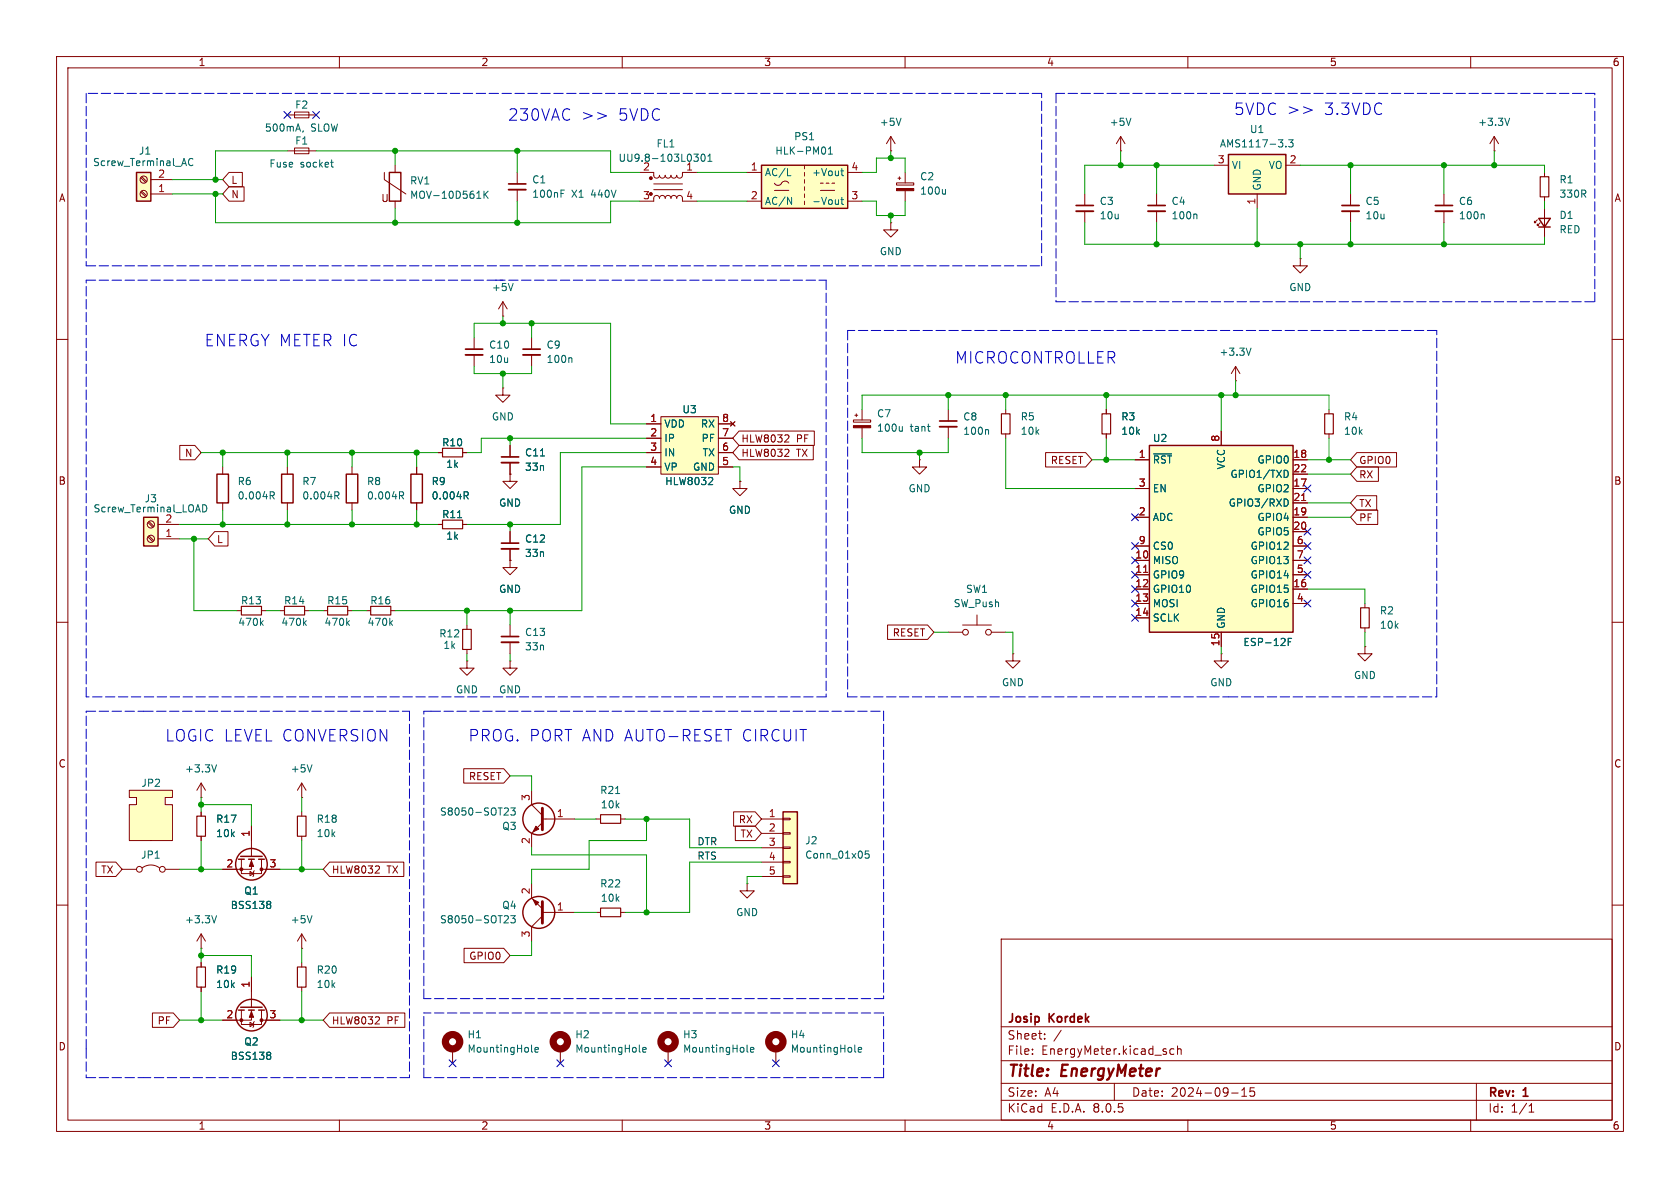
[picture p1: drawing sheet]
<svg xmlns="http://www.w3.org/2000/svg" width="297mm" height="210mm" viewBox="0 0 297 210" stroke-linecap="round" stroke-linejoin="round" font-family="sans-serif">
<g fill="none" stroke="#840000" stroke-width=".18">
<path d="M10 10h277v190h-277zM12 12h273v186h-273zM60 10v2M110 10v2M160 10v2M210 10v2M260 10v2M10 60h2M285 60h2M177.8 72.4v.8M177.8 76.7v.8M195.6 72.4v.8"/>
<path d="M195.6 76.7v.8M39.4 82.6v1.2M39.4 88.9v1.3M90.2 83.8v1.3h1.2l-1.2 1.3-1.3-1.3h1.3M90.2 83.8h.1M10 110h2M57.1 108h.8M61.5 108h.7M82.5 116.8v1.3h1.3l-1.3 1.3-1.2-1.3h1.2M82.5 116.8h.1M90.2 110.5v2M90.2 113.5v2.1"/>
<path d="M215.9 115.6v1.2h1.3l-1.3 1.3-1.3-1.3h1.3M215.9 115.6h.1M285 110h2M10 160h2M94 156.2v2.6l1.9 1.9M285 160h2M35.6 167.6h.1M35.6 165.1l-.8 1.3M35.6 165.1v2.5M35.6 165.1l.7 1.3M53.3 167.6h.1M53.3 165.1l-.7 1.3"/>
<path d="M53.3 165.1v2.5M53.3 165.1l.8 1.3M95.9 161.3h5.7M95.9 161.9l-1.9 1.9v2.6M177 166h108v32h-108zM60 198v2M99.1 185.4v2.6M110 198v2M160 198v2M177 194.5h108M177 191.5h108M177 187.5h108"/>
<path d="M177 181.5h108M182.5 186.3v.1M182.5 185.5v.1M184.7 183.6v.1M184.7 182.8v.1M187.6 182.1l-1.3 2M197 191.5v3M207.5 185.5l-.4-.1-.3 .3v.4l.2 .2h.5M208.2 185.5l.2-.1 .3 .1 .1 .9M208.2 184.9v1.5M210 198v2M217.7 193.2h1.2"/>
<path d="M219.5 193.8h.9M219.5 192.7l.5-.4v1.5M221.7 192.3h-.7v.7l.2-.1h.5l.1 .3-.1 .5-.2 .1-.5-.1M260 198v2M261 191.5v6.5M270.3 196.6h.9M270.3 195.5l.4-.4v1.5"/>
</g>
<path d="M177 73.2h1.6v3.5h-1.6zM194.8 73.2h1.5v3.5h-1.5zM57.9 107.2h3.6v1.5h-3.6z" fill="none" stroke="#840000" stroke-width=".2"/>
<path d="M47.8 86.9h.5l.2 .3-.1 .3-.6 .1M48.1 87.6l.4 .6M61.4 110.1l.4 .5M61.8 109.7l-.5 .5M38.3 161.9l-.4 1.2M55.2 161.9l-.5 1.2M89.3 161.9h.5l.1 .3-.8 .9h.8M90.3 161.9h.8l-.4 .5 .3 .1v.5l-.2 .1-.5-.1M113 185.8l.2 .2M113.6 185.6l.6-.1v-.3h-.4l-.2 .1 .1 .6h.5" fill="none" stroke="#006464" stroke-width=".18"/>
<path d="M88.6 113.5h3.1" fill="none" stroke="#840000" stroke-width=".33"/>
<path d="M88.6 112.5h3.1" fill="none" stroke="#840000" stroke-width=".3"/>
<g fill="none" stroke="#840000" stroke-width=".25">
<path d="M38.4 83.8h2v5.1h-2z"/>
<circle cx="95.2" cy="161.3" r="2.82"/>
</g>
<path d="M95.9 159.4v3.8" fill="none" stroke="#840000" stroke-width=".51"/>
<path d="M94.2 159l1 .5-.5 .5z" fill="#840000" stroke="#840000" stroke-width=".18"/>
<circle cx="99.1" cy="184.1" r="1.27" fill="none" stroke="#840000" stroke-width="1.3"/>
<path d="M24.1 30.5h2.6v5.1h-2.6z" fill="#ffffc2"/>
<path d="M24.1 30.5h2.6v5.1h-2.6zM61.2 83.8h2v5.1h-2z" fill="none" stroke="#840000" stroke-width=".25"/>
<g fill="none" stroke="#840000" stroke-width=".18">
<path d="M24.9 31.4l.9 .9M24.9 34l.9 .8M25.1 31.2l.8 .9M25.1 33.8l.8 .8M26.7 34.3h3.8M26.7 31.8h3.8M167.6 72.4v2M167.6 75.4v2.1M62.2 82.6v1.2M62.2 88.9v1.3M41.9 108h.8M46.2 108h.8"/>
<path d="M49.5 108h.8M53.8 108h.8M35.6 170.2v.7M35.6 174.5v.8"/>
<circle cx="25.4" cy="34.3" r=".63"/>
<circle cx="25.4" cy="31.7" r=".63"/>
</g>
<path d="M34.1 28.1a.6 .6 0 0 0-.8 .5 .6 .6 0 0 0 .6 .7l.2-.1M174.6 75.9l.2 .2v.7M70.6 86.9h.5l.3 .3-.2 .3-.6 .1M70.9 87.6l.5 .6M46.2 110.1l.3 .5M46.5 109.7l-.4 .5M53.8 110.1l.4 .5M54.2 109.7l-.5 .5" fill="none" stroke="#006464" stroke-width=".18"/>
<path d="M42.7 107.2h3.5v1.5h-3.5zM50.3 107.2h3.5v1.5h-3.5zM34.8 170.9h1.5v3.6h-1.5z" fill="none" stroke="#840000" stroke-width=".2"/>
<path d="M166.1 75.4h3.1" fill="none" stroke="#840000" stroke-width=".33"/>
<path d="M166.1 74.4h3.1" fill="none" stroke="#840000" stroke-width=".3"/>
<path d="M217.2 27.3h10.1v7h-10.1z" fill="#ffffc2"/>
<path d="M217.2 27.3h10.1v7h-10.1zM49.8 83.8h2v5.1h-2z" fill="none" stroke="#840000" stroke-width=".25"/>
<path d="M52.1 19.8h2.5v1h-2.5zM50.8 20.3h5.1M50.8 26.7h5.1M52.1 26.2h2.5v1h-2.5zM214.6 29.2h2.6M222.2 34.3v2.5M227.3 29.2h2.6M50.8 82.6v1.2M50.8 88.9v1.3M162.6 81.3v1.3h1.2l-1.2 1.2-1.3-1.2h1.3M162.6 81.3h.1" fill="none" stroke="#840000" stroke-width=".18"/>
<path d="M53.6 23.1l-.1 .3M58.5 28.7h.4M58.7 29.5h.2M227.3 25.9v.1M227.8 24.7h.8l-.4 .5 .3 .1v.6l-.1 .1-.6-.1M59.2 86.9h.5l.2 .3-.1 .3-.6 .1M59.5 87.6l.4 .6" fill="none" stroke="#006464" stroke-width=".18"/>
<path d="M25.4 91.4h2.5v5.1h-2.5z" fill="#ffffc2"/>
<g fill="none" stroke="#840000" stroke-width=".25">
<path d="M25.4 91.4h2.5v5.1h-2.5zM42.2 151.9h1M42.5 151.4h3.9M43.9 151.9h1.1M45.7 151.9h1M42.2 178.6h1M42.5 178.1h3.9M43.9 178.6h1.1M45.7 178.6h1"/>
<circle cx="44.4" cy="152.8" r="2.79"/>
<circle cx="95.2" cy="144.8" r="2.82"/>
<circle cx="44.4" cy="179.5" r="2.79"/>
</g>
<g fill="none" stroke="#840000" stroke-width=".18">
<path d="M91.4 30.5v2M91.4 33.5v2.1M113 30.5h2.6v.7l.5 .3 .3-.2 .2-.3 .1 .3 .3 .2 .4-.1 .2-.4 .1 .3 .3 .2 .4-.1 .2-.4 .1 .3 .3 .2 .4-.1 .2-.4 .2 .4 .4 .1 .4-.3v-.7h2.6M115.6 32.5h5M115.6 33.5h5M120.6 35.1l-.1-.4-.3-.2-.4 .2-.2 .4-.1-.4-.3-.1-.4 .1-.2 .4-.1-.3-.3-.2h-.4l-.2 .5-.2-.4-.4-.1-.3 .1-.1 .4-.2-.4-.4-.2-.4 .3v.8h-2.6M120.6 35.6h2.6M157.5 39.4v1.2h1.2l-1.2 1.3-1.3-1.3h1.3M157.5 39.4h.1M157.5 26.7h.1M157.5 24.1l-.8 1.3M157.5 24.1v2.6"/>
<path d="M157.5 24.1l.7 1.3M158.5 32.3h3v.4h-3zM158.7 31.5h.6M159 31.2v.6M160 30.5v1.8M160 33.7v1.9M83.8 59.7v2M88.9 55.9h.1M88.9 53.3l-.8 1.3M88.9 53.3v2.6M88.9 53.3l.8 1.3M94 59.7v2"/>
<path d="M83.8 62.7v2.1M90.2 78.7v2.1M94 62.7v2.1M150.9 74.2h3v.4h-3zM151.1 73.4h.5M151.4 73.2v.5M152.4 72.4v1.8M152.4 75.6v1.9M26.2 92.4l.8 .8M26.2 94.9l.8 .9M26.3 92.2l.9 .8M26.3 94.7l.9 .9"/>
<path d="M27.9 95.3h3.8M27.9 92.7h3.8M90.2 99.1v1.2h1.2l-1.2 1.3-1.3-1.3h1.3M90.2 99.1h.1M90.2 81.8v2M90.2 94v2M90.2 97v2.1M64.8 108h.7M69.1 108h.7M167.6 111.8h2.6M170.2 110.5h5.1M172.7 108.7v1.8"/>
<path d="M175.3 111.8h2.5M94 139.7v2.5l1.9 1.9M35.6 143.5v.8M35.6 147.8v.8M42.7 151.9v2.5h3.5v-2.5M44.2 154.1l.6 .3-.6 .4zM44.4 151.9v1.8h-5M44.4 146.1v5.3M45 153.9l-.2 .2v.7l-.1 .1M46.2 153.7h3.3M53.3 143.5v.8M53.3 147.8v.8"/>
<path d="M95.9 145.4l-1.9 1.9v2.6M95.9 144.8h5.7M132.1 156.2v1.3h1.2l-1.2 1.3-1.3-1.3h1.3M132.1 156.2h.1M42.7 178.6v2.5h3.5v-2.5M44.4 178.6v1.7h-5M44.4 172.7v5.4M53.3 170.2v.7M53.3 174.5v.8M44.2 180.7l.6 .4-.6 .4zM45 180.6l-.2 .1v.8l-.1 .1M46.2 180.3h3.3"/>
<circle cx="26.7" cy="92.7" r=".63"/>
<circle cx="26.7" cy="95.2" r=".63"/>
<circle cx="170.7" cy="111.8" r=".51"/>
<circle cx="174.8" cy="111.8" r=".51"/>
</g>
<g fill="none" stroke="#006464" stroke-width=".18">
<path d="M99.2 34.2h.4M99.2 33.6h.6M122.7 27.2h.7l-.4 .5 .4 .2v.4l-.2 .2h-.4M124 27.4l.2-.2a.68 .68 0 0 1 .5 .7 .68 .68 0 0 1-.5 .6l-.2-.1-.1-.4zM125.1 28.5h.8M125.1 27.6l.4-.4v1.3M159.3 20.9l-.4 1.3M167.1 33.5v.8M167.1 34.2l-.1 .1M90.7 50.1l-.4 1.3M100.9 63.2l.2 .2v.7M159.5 75.4v.8"/>
<path d="M159.5 76.1l-.2 .1M35.8 89.2a.64 .64 0 0 1 .8 .7 .64 .64 0 0 1-.8 .6zM95.5 80.6h.8M69 110.1l.4 .5M69.4 109.7l-.5 .5M47.6 159.3l.3 .3-.3 .3 .3 .2v.3l-.3 .2M89.3 142.8l.5 .1 .1 .3-.8 .9h.8M90.3 142.8h.8l-.4 .5 .3 .1v.6l-.2 .1-.5-.1M47.6 186l.3 .2-.3 .3 .3 .3v.2l-.3 .3"/>
</g>
<path d="M65.5 107.2h3.6v1.5h-3.6zM34.8 144.3h1.5v3.5h-1.5zM52.6 144.3h1.5v3.5h-1.5zM52.6 170.9h1.5v3.6h-1.5z" fill="none" stroke="#840000" stroke-width=".2"/>
<g fill="#840000" stroke="#840000" stroke-width=".18">
<path d="M44.4 178.8l.4 1h-.7z"/>
<path d="M44.4 152.1l.4 1.1h-.7z"/>
<path d="M150.9 75.2h3v.4h-3z"/>
<path d="M158.5 33.3h3v.4h-3z"/>
<path d="M94.7 146.1l.5 .5-1 .5z"/>
<circle cx="42.7" cy="180.3" r=".25"/>
<circle cx="46.2" cy="180.3" r=".25"/>
<circle cx="42.7" cy="153.7" r=".25"/>
<circle cx="46.2" cy="153.7" r=".25"/>
<circle cx="115.1" cy="34.3" r=".25"/>
<circle cx="115.1" cy="31.5" r=".25"/>
</g>
<path d="M89.9 33.5h3.1M82.3 62.7h3M92.5 62.7h3M88.6 81.8h3.1M88.6 97h3.1" fill="none" stroke="#840000" stroke-width=".33"/>
<path d="M89.9 32.5h3.1M82.3 61.7h3M92.5 61.7h3M88.6 80.8h3.1M88.6 96h3.1" fill="none" stroke="#840000" stroke-width=".3"/>
<path d="M95.9 142.9v3.8" fill="none" stroke="#840000" stroke-width=".51"/>
<path d="M134.6 29.2h15.3v7.6h-15.3z" fill="#ffffc2"/>
<path d="M134.6 29.2h15.3v7.6h-15.3z" fill="none" stroke="#840000" stroke-width=".25"/>
<g fill="none" stroke="#840000" stroke-width=".18">
<path d="M132.1 30.5h2.5M132.1 35.6h2.5M136.9 32.4a.8 .8 0 0 0 .8 .4 .8 .8 0 0 0 .7-.6 .73 .73 0 0 1 1 .2M136.9 33.7h2.5M142.2 29.2v.6M142.2 30.5v.6M142.2 31.8v.6M142.2 33v.7M142.2 34.3v.6M142.2 35.6v.6M145 33.7h2.6M145 32.4h.5"/>
<path d="M146 32.4h.6M147.1 32.4h.5M149.9 30.5h2.5M149.9 35.6h2.5M234.9 72.4v.8M234.9 76.7v.8M241.3 106.7v.7M241.3 111v.8M35.6 138.4l-.8 1.3M35.6 138.4v2.6M35.6 138.4l.7 1.3M53.3 138.4l-.7 1.3"/>
<path d="M53.3 138.4v2.6M53.3 138.4l.8 1.3M21.6 153.7h2.5M25.1 153.4a2.54 2.54 0 0 1 3.1 0M29.2 153.7h2.5M35.6 141h.1M53.3 141h.1M80 185.4v2.6M137.2 185.4v2.6"/>
<circle cx="24.6" cy="153.7" r=".51"/>
<circle cx="28.7" cy="153.7" r=".51"/>
</g>
<g fill="none" stroke="#006464" stroke-width=".18">
<path d="M139.2 31.1h.6M139.2 34.9l.7 1.2v-1.2M145.8 26.1l.2 .4-.2 .6M146.4 27.2h.8M146.4 26.3l.4-.3v1.2M148.6 35.3h.5M148.6 30.2h.5M148.8 29.8v1.1l.3 .2M148.8 34.9v1.1l.3 .1M38.3 135.2l-.4 1.3M55.2 135.2l-.5 1.3M94 185.8l.2 .2"/>
<path d="M94.6 185.6l.6-.1-.1-.3h-.3l-.2 .1v.6h.5M151.1 185.8l.2 .2M151.7 185.6l.6-.1v-.3h-.4l-.2 .1 .1 .6h.5"/>
</g>
<path d="M234.2 73.2h1.5v3.5h-1.5zM240.5 107.4h1.6v3.6h-1.6z" fill="none" stroke="#840000" stroke-width=".2"/>
<g fill="none" stroke="#840000" stroke-width="1.3">
<circle cx="80" cy="184.1" r="1.27"/>
<circle cx="137.2" cy="184.1" r="1.27"/>
</g>
<path d="M22.9 139.7h7.6v1.3h-1.3v1.2h1.3v6.4h-7.6v-6.4h1.2v-1.2h-1.2z" fill="#ffffc2"/>
<g fill="none" stroke="#840000" stroke-width=".18">
<path d="M67.9 30.5v1.3l3.9 2.5M69.8 29.2v1.3M69.8 35.6v1.2M229.9 45.7v1.3h1.2l-1.2 1.3-1.3-1.3h1.3M229.9 45.7h.1M88.9 68.6v1.3h1.3l-1.3 1.2-1.3-1.2h1.3M88.9 68.6h.1M73.7 82.6v1.2M73.7 88.9v1.3M77.5 92.7h.7M77.5 80h.7M81.8 92.7h.7"/>
<path d="M81.8 80h.7M82.5 110.5v.8M82.5 114.8v.8M90.2 116.8v1.3h1.2l-1.2 1.3-1.3-1.3h1.3M90.2 116.8h.1M179.1 115.6v1.2h1.2l-1.2 1.3-1.3-1.3h1.3M179.1 115.6h.1M241.3 114.3v1.3h1.3l-1.3 1.2-1.3-1.2h1.3M241.3 114.3h.1M22.9 139.7h7.6v1.3h-1.3v1.2h1.3v6.4h-7.6v-6.4h1.2v-1.2h-1.2zM118.1 185.4v2.6"/>
</g>
<path d="M78.2 79.2h3.6v1.6h-3.6zM78.2 91.9h3.6v1.6h-3.6zM81.8 111.3h1.5v3.5h-1.5z" fill="none" stroke="#840000" stroke-width=".2"/>
<path d="M84.3 35.1h.7M85.6 33.8v1.3M85.7 34.3l.6 .8M86.3 33.8l-.7 .7M80.9 91.5h.7M82.1 86.9h.4l.3 .3-.1 .3-.6 .1M82.4 87.6l.4 .6M132.1 185.8l.2 .2M132.7 185.6l.6-.1-.1-.3h-.3l-.2 .1v.6h.5" fill="none" stroke="#006464" stroke-width=".18"/>
<path d="M68.8 30.5h2.1v5.1h-2.1zM72.6 83.8h2.1v5.1h-2.1z" fill="none" stroke="#840000" stroke-width=".25"/>
<circle cx="118.1" cy="184.1" r="1.27" fill="none" stroke="#840000" stroke-width="1.3"/>
<path d="M203.2 78.7h25.4v33.1h-25.4z" fill="#ffffc2"/>
<path d="M272 38.6h2.1l-1.1 1.5zM272 40.1h2.1M203.2 78.7h25.4v33.1h-25.4z" fill="none" stroke="#840000" stroke-width=".25"/>
<g fill="none" stroke="#840000" stroke-width=".18">
<path d="M191.8 34.3v2M191.8 37.3v2.1M198.1 26.7h.1M198.1 24.1l-.7 1.3M198.1 24.1v2.6M198.1 24.1l.8 1.3M204.5 34.3v2M204.5 37.3v2.1M238.8 34.3v2M238.8 37.3v2.1M255.3 34.3v2M255.3 37.3v2.1"/>
<path d="M264.2 26.7h.1M264.2 24.1l-.8 1.3M264.2 24.1v2.6M264.2 24.1l.7 1.3M271.8 38.9l-.5 .5v-.3v.3h.2M272.3 39.4l-.5 .5v-.3v.3h.2M273 30.5v.7M273 34.8v.8M273 36.8v5.1M215.9 76.2v2.5M218.4 67.3h.1M218.4 64.8l-.7 1.2"/>
<path d="M218.4 64.8v2.5M218.4 64.8l.8 1.2M200.7 81.3h2.5M200.7 99.1h2.5M200.7 86.4h2.5M200.7 91.4h2.5M200.7 96.5h2.5M228.6 81.3h2.5M228.6 99.1h2.5M228.6 86.4h2.5M228.6 91.4h2.5M228.6 94h2.5"/>
<path d="M228.6 88.9h2.5M228.6 83.8h2.5M228.6 96.5h2.5M200.7 101.6h2.5M200.7 104.1h2.5M200.7 106.7h2.5M200.7 109.2h2.5M215.9 111.8v2.5M228.6 101.6h2.5M228.6 104.1h2.5M228.6 106.7h2.5M105.4 144.8h.8"/>
<path d="M109.7 144.8h.8M105.4 161.3h.8M109.7 161.3h.8"/>
</g>
<path d="M199.9 20.9l-.4 1.3M211.4 37.8l.2 .2v.7M262.2 37.8l.2 .2v.7M266.9 20.9l-.4 1.3M221.2 61.5l-.5 1.3M203.9 80.2h3.2M227 88.2a.64 .64 0 0 1 .8 .6 .64 .64 0 0 1-.8 .7M227.3 83.1a.68 .68 0 0 1 .5 .7 .68 .68 0 0 1-.5 .6M227.7 113.5h.5M228.3 112.8h-.6v1.3M108.8 140.3h.8" fill="none" stroke="#006464" stroke-width=".18"/>
<path d="M230.1 88.5h.7M202.2 101.2h.7" fill="none" stroke="#a90000" stroke-width=".18"/>
<path d="M190.2 37.3h3.1M202.9 37.3h3.1M237.2 37.3h3.1M253.7 37.3h3.1" fill="none" stroke="#840000" stroke-width=".33"/>
<path d="M190.2 36.3h3.1M202.9 36.3h3.1M237.2 36.3h3.1M253.7 36.3h3.1" fill="none" stroke="#840000" stroke-width=".3"/>
<path d="M272.3 31.2h1.5v3.6h-1.5zM106.2 144h3.5v1.5h-3.5zM106.2 160.5h3.5v1.6h-3.5z" fill="none" stroke="#840000" stroke-width=".2"/>
<path d="M138.4 143.5h2.6v12.7h-2.6z" fill="#ffffc2"/>
<path d="M134.6 144.8h3.8M134.6 147.3h3.8M134.6 149.9h3.8M134.6 152.4h3.8M134.6 154.9h3.8M138.4 154.8h1.3v.3h-1.3zM138.4 152.3h1.3v.2h-1.3zM138.4 149.7h1.3v.3h-1.3zM138.4 147.2h1.3v.2h-1.3zM138.4 144.7h1.3v.2h-1.3z" fill="none" stroke="#840000" stroke-width=".18"/>
<path d="M138.4 143.5h2.6v12.7h-2.6z" fill="none" stroke="#840000" stroke-width=".25"/>
<path d="M153.6 150.4h-.6l-.1 .6 .2-.1 .4 .1 .2 .2-.1 .4-.2 .1-.5-.1" fill="none" stroke="#006464" stroke-width=".18"/>
<path d="M116.8 73.7h10.2v10.1h-10.2z" fill="#ffffc2"/>
<g fill="none" stroke="#840000" stroke-width=".18">
<path d="M40.5 33h2.6v2.6h-2.6l-1.1-1.3zM40.5 30.5h2.3v2.5h-2.3l-1.1-1.2zM31.8 78.7h2.6l1.2 1.3-1.2 1.3h-2.6zM90.2 78.7v2.1M114.3 74.9h2.5M114.3 77.5h2.5M116.8 73.7h10.2v10.1h-10.2zM127 74.9h2.5M127 77.5h2.5M129.2 74.5l.7 .8M129.9 74.5l-.7 .8M130.7 78.7h13.1v2.6h-13.1l-1.2-1.3z"/>
<path d="M130.7 76.2h13.3v2.5h-13.3l-1.2-1.2zM139.4 79.5l.1 .2-.1 .3-.7 .7h.8M139.4 76.9l.1 .2-.1 .3-.7 .7h.8M195.6 72.4v.8M195.6 76.7v.8M215.9 76.2v2.5M37.9 94h2.4v2.5h-2.4l-1.1-1.2zM73.7 82.6v1.2M73.7 88.9v1.3M77.5 80h.7M77.5 92.7h.7M81.8 80h.7"/>
<path d="M81.8 92.7h.7M90.2 99.1h.1M90.2 83.8h.1M90.2 81.8v2M90.2 94v2M90.2 97v2.1M114.3 80h2.5M114.3 82.6h2.5M127 80h2.5M127 82.6h2.5M130.8 85.1v1.3h1.3l-1.3 1.2-1.3-1.2h1.3M130.8 85.1h.1"/>
<path d="M184.8 80h7.1l1.1 1.3-1.1 1.3h-7.1zM200.7 81.3h2.5M200.7 99.1h2.5M200.7 86.4h2.5M200.7 91.4h2.5M200.7 96.5h2.5M228.6 81.3h2.5M228.6 99.1h2.5M228.6 86.4h2.5M228.6 91.4h2.5M228.6 94h2.5M228.6 88.9h2.5"/>
<path d="M228.6 83.8h2.5M228.6 96.5h2.5M239.9 80h7v2.6h-7l-1.1-1.3zM239.9 90.2h3.7v2.5h-3.7l-1.1-1.3zM239.9 82.5h3.8v2.6h-3.8l-1.1-1.3zM239.9 87.6h3.5v2.6h-3.5l-1.1-1.3zM156.9 110.5h7.1l1.1 1.3-1.1 1.2h-7.1zM200.7 101.6h2.5M200.7 104.1h2.5M200.7 106.7h2.5M200.7 109.2h2.5M215.9 111.8v2.5"/>
<path d="M228.6 101.6h2.5M228.6 104.1h2.5M228.6 106.7h2.5M82 135.9h7.1l1.1 1.3-1.1 1.2h-7.1zM17 152.4h3.5l1.1 1.3-1.1 1.2h-3.5zM35.6 143.5v.8M35.6 147.8v.8M39.4 153.7h2.5M44.4 146.1v2.5M47 153.7h2.5M58.3 152.4h13.1v2.5h-13.1l-1.2-1.2zM67 153.1l.1 .2-.1 .3-.7 .7h.8"/>
<path d="M129.7 143.5h3.8l1.1 1.3-1.1 1.3h-3.8zM130 146h3.5l1.1 1.3-1.1 1.3h-3.5zM26.9 179.1h3.7l1.1 1.2-1.1 1.3h-3.7zM35.6 170.2v.7M35.6 174.5v.8M44.4 172.7v2.6M58.3 179.1h13.3v2.5h-13.3l-1.2-1.3zM67 179.8l.1 .2-.1 .3-.7 .7h.8M82 167.6h7.1l1.1 1.3-1.1 1.3h-7.1zM39.4 180.3h2.5M47 180.3h2.5"/>
</g>
<path d="M80.9 91.5h.7M82.1 86.9h.4l.3 .3-.1 .3-.6 .1M82.4 87.6l.4 .6M95.5 80.6h.8M125.9 84.5l.1 .1-.1 .3-.7 .8h.8M203.9 80.2h3.2M227 88.2a.64 .64 0 0 1 .8 .6 .64 .64 0 0 1-.8 .7M227.3 83.1a.68 .68 0 0 1 .5 .7 .68 .68 0 0 1-.5 .6M227.7 113.5h.5M228.3 112.8h-.6v1.3M47.6 159.3l.3 .3-.3 .3 .3 .2v.3l-.3 .2M47.6 186l.3 .2-.3 .3 .3 .3v.2l-.3 .3" fill="none" stroke="#006464" stroke-width=".18"/>
<path d="M105.7 19.9l1.5 .6-1.5 .6M230.4 18.9l1.6 .6-1.6 .5" fill="none" stroke="#0000c2" stroke-width=".18"/>
<g fill="none" stroke="#0000c2" stroke-width=".18" stroke-dasharray="1.7 .6">
<path d="M15.2 16.5v30.5M184.1 16.5h-168.9M186.7 16.5v36.8M281.9 16.5h-95.2M15.2 47h168.9M15.2 49.5h73.7M87.6 49.5h58.4M146 49.5v73.7M149.9 58.4v64.8M184.1 47v-30.5M186.7 53.3h43.2M229.9 53.3h52"/>
<path d="M254 58.4h-104.1M281.9 53.3v-36.8M15.2 125.7h10.2M15.2 123.2v-73.7M25.4 125.7h47M72.4 125.7v59.7M74.9 125.7h1.3M76.2 125.7h80M146 123.2h-130.8M149.9 123.2h67.3M156.2 125.7v50.8M217.2 123.2h36.8"/>
<path d="M254 123.2v-64.8M74.9 176.5v-50.8M156.2 176.5h-81.3M156.2 179.1h-81.3M15.2 190.5h10.2M15.2 185.4v5.1M15.2 185.4v-59.7M72.4 190.5h-47M72.4 185.4v5.1M74.9 190.5v-11.4M156.2 190.5h-81.3M156.2 190.5v-11.4"/>
</g>
<g fill="none" stroke="#009600" stroke-width=".18">
<path d="M30.5 31.8h8.9M30.5 34.3h8.9M38.1 34.3v5.1h69.8v-3.8h5.1M50.8 26.7h-12.7v5.1M55.9 26.7h52v3.8h5.1M69.8 26.7v2.5M69.8 36.8v2.6M91.4 26.7v3.8M91.4 35.6v3.8M123.2 35.6h8.9M123.2 30.5h8.9M152.4 35.6h2.5v2.5h5.1v-2.5"/>
<path d="M152.4 30.5h2.5v-2.6h5.1v2.6M157.5 26.7v1.2M157.5 38.1v1.3M191.8 39.4v3.8h81.2v-1.3M198.1 26.7v2.5M204.5 29.2v5.1M204.5 39.4v3.8M214.6 29.2h-22.8v5.1M222.2 36.8v6.4M229.9 29.2h43.1v1.3M238.8 29.2v5.1M238.8 39.4v3.8"/>
<path d="M255.3 29.2v5.1M255.3 39.4v3.8M264.2 26.7v2.5M273 35.6v1.2M83.8 59.7v-2.5h24.1v17.7h6.4M88.9 55.9v1.3M94 57.2v2.5M229.9 43.2v2.5M83.8 64.8v1.2h10.2v-1.2M88.9 66v2.6M90.2 77.5v1.2M114.3 77.5h-29.2v2.5h-2.6"/>
<path d="M152.4 77.5v2.5h15.2v-2.5M152.4 72.4v-2.5h82.5v2.5M167.6 69.9v2.5M177.8 69.9v2.5M177.8 77.5v8.9h22.9M195.6 69.9v2.5M195.6 77.5v3.8M215.9 69.9v6.3M218.4 67.3v2.6M234.9 77.5v3.8M31.7 92.7h45.8M31.7 95.3h5.1"/>
<path d="M34.3 95.3v12.7h7.6M35.6 80h41.9M39.4 80v2.6M39.4 90.2v2.5M50.8 80v2.6M50.8 90.2v2.5M62.2 80v2.6M62.2 90.2v2.5M73.7 80v2.6M73.7 90.2v2.5M90.2 92.7v1.3M114.3 80h-15.2v12.7h-16.6"/>
<path d="M114.3 82.6h-11.4v25.4h-33.1M129.5 82.6h1.3v2.5M162.6 80v1.3M193 81.3h7.7M231.1 88.9h7.7M231.1 81.3h7.7M231.1 83.8h7.7M231.1 91.4h7.7M47 108h2.5M54.6 108h2.5M62.2 108h2.6M82.5 108v2.5"/>
<path d="M82.5 115.6v1.2M90.2 108v2.5M90.2 115.6v1.2M165.1 111.8h2.5M177.8 111.8h1.3v3.8M215.9 114.3v1.3M231.1 104.1h10.2v2.6M241.3 111.8v2.5M90.2 137.2h3.8v2.5M31.7 153.7h7.7M35.6 141v2.5M35.6 148.6v5.1"/>
<path d="M35.6 142.2h8.8v3.9M49.5 153.7h7.6M53.3 141v2.5M53.3 148.6v5.1M94 149.9v1.2h20.3v10.2M101.6 144.8h3.8M110.5 144.8h11.4v5.1h12.7M114.3 144.8v3.8h-10.2v5.1h-10.1v2.5M134.6 152.4h-12.7v8.9h-11.4M134.6 154.9h-2.5v1.3M35.6 168.9h8.8v3.8M35.6 167.6v2.6"/>
<path d="M35.6 175.3v5M53.3 167.6v2.6M53.3 175.3v5M94 166.4v2.5h-3.8M101.6 161.3h3.8M31.7 180.3h7.7M49.5 180.3h7.6"/>
</g>
<g fill="none" stroke="#000084" stroke-width=".18">
<path d="M50.2 19.7l1.2 1.2M51.4 19.7l-1.2 1.2M55.3 19.7l1.2 1.2M56.5 19.7l-1.2 1.2M200.1 95.9l1.2 1.2M200.1 90.8l1.2 1.2M200.1 98.5l1.2 1.2M201.3 95.9l-1.2 1.2M201.3 90.8l-1.2 1.2M201.3 98.5l-1.2 1.2M230.5 93.4l1.2 1.2M230.5 95.9l1.2 1.2"/>
<path d="M230.5 85.8l1.2 1.2M230.5 98.5l1.2 1.2M231.7 93.4l-1.2 1.2M231.7 95.9l-1.2 1.2M231.7 85.8l-1.2 1.2M231.7 98.5l-1.2 1.2M200.1 101l1.2 1.2M200.1 103.5l1.2 1.2M200.1 106.1l1.2 1.2M200.1 108.6l1.2 1.2M201.3 101l-1.2 1.2M201.3 103.5l-1.2 1.2"/>
<path d="M201.3 106.1l-1.2 1.2M201.3 108.6l-1.2 1.2M230.5 106.1l1.2 1.2M230.5 101l1.2 1.2M231.7 106.1l-1.2 1.2M231.7 101l-1.2 1.2M79.4 187.4l1.2 1.2M80.6 187.4l-1.2 1.2M98.5 187.4l1.2 1.2M99.7 187.4l-1.2 1.2M117.5 187.4l1.2 1.2M118.7 187.4l-1.2 1.2"/>
<path d="M136.6 187.4l1.2 1.2M137.8 187.4l-1.2 1.2"/>
</g>
<path d="M230.1 88.5h.7M202.2 101.2h.7" fill="none" stroke="#a90000" stroke-width=".18"/>
<g fill="#009600" stroke="#009600" stroke-width=".18">
<circle cx="39.4" cy="92.7" r=".46"/>
<circle cx="39.4" cy="80" r=".46"/>
<circle cx="50.8" cy="80" r=".46"/>
<circle cx="34.3" cy="95.3" r=".46"/>
<circle cx="62.2" cy="80" r=".46"/>
<circle cx="35.6" cy="142.2" r=".46"/>
<circle cx="35.6" cy="153.7" r=".46"/>
<circle cx="69.8" cy="26.7" r=".46"/>
<circle cx="38.1" cy="31.8" r=".46"/>
<circle cx="38.1" cy="34.3" r=".46"/>
<circle cx="35.6" cy="168.9" r=".46"/>
<circle cx="35.6" cy="180.3" r=".46"/>
<circle cx="53.3" cy="153.7" r=".46"/>
<circle cx="53.3" cy="180.3" r=".46"/>
<circle cx="50.8" cy="92.7" r=".46"/>
<circle cx="62.2" cy="92.7" r=".46"/>
<circle cx="90.2" cy="108" r=".46"/>
<circle cx="90.2" cy="92.7" r=".46"/>
<circle cx="73.7" cy="92.7" r=".46"/>
<circle cx="82.5" cy="108" r=".46"/>
<circle cx="73.7" cy="80" r=".46"/>
<circle cx="88.9" cy="57.2" r=".46"/>
<circle cx="69.8" cy="39.4" r=".46"/>
<circle cx="94" cy="57.2" r=".46"/>
<circle cx="91.4" cy="26.7" r=".46"/>
<circle cx="91.4" cy="39.4" r=".46"/>
<circle cx="88.9" cy="66" r=".46"/>
<circle cx="114.3" cy="161.3" r=".46"/>
<circle cx="222.2" cy="43.2" r=".46"/>
<circle cx="229.9" cy="43.2" r=".46"/>
<circle cx="238.8" cy="43.2" r=".46"/>
<circle cx="234.9" cy="81.3" r=".46"/>
<circle cx="157.5" cy="27.9" r=".46"/>
<circle cx="157.5" cy="38.1" r=".46"/>
<circle cx="162.6" cy="80" r=".46"/>
<circle cx="195.6" cy="69.9" r=".46"/>
<circle cx="177.8" cy="69.9" r=".46"/>
<circle cx="195.6" cy="81.3" r=".46"/>
<circle cx="167.6" cy="69.9" r=".46"/>
<circle cx="255.3" cy="29.2" r=".46"/>
<circle cx="238.8" cy="29.2" r=".46"/>
<circle cx="215.9" cy="69.9" r=".46"/>
<circle cx="218.4" cy="69.9" r=".46"/>
<circle cx="264.2" cy="29.2" r=".46"/>
<circle cx="255.3" cy="43.2" r=".46"/>
<circle cx="204.5" cy="43.2" r=".46"/>
<circle cx="204.5" cy="29.2" r=".46"/>
<circle cx="198.1" cy="29.2" r=".46"/>
<circle cx="114.3" cy="144.8" r=".46"/>
<circle cx="90.2" cy="77.5" r=".46"/>
</g>
<g font-size="2.8" fill="#0000c2">
<text x="89.8" y="21.6">230VAC</text>
<text x="102.7" y="21.6">&gt;&gt;</text>
<text x="109.3" y="21.6">5VDC</text>
<text x="218.1" y="20.6">5VDC &gt;&gt;</text>
<text x="234.1" y="20.6">3.3VDC</text>
<text x="36.1" y="61.4">ENERGY METER IC</text>
<text x="168.8" y="64.5">MICROCONTROLLER</text>
<text x="29.2" y="131.3">LOGIC LEVEL CONVERSION</text>
<text x="82.8" y="131.3">PROG. PORT AND AUTO-RESET</text>
<text x="131.2" y="131.3">CIRCUIT</text>
</g>
<g font-size="2.8" fill="#840000">
<text x="178" y="190.9">Title:</text>
<text x="187.7" y="190.9">EnergyMeter</text>
</g>
<g font-size="2.1" fill="#840000">
<text x="178" y="184">Sheet:</text>
<text x="178" y="181.2">Josip</text>
<text x="185.5" y="181.2">Kordek</text>
<text x="178" y="186.7">File:</text>
<text x="184.1" y="186.7">EnergyMeter.kicad_sch</text>
<text x="178" y="196.9">KiCad</text>
<text x="178" y="194.1">Size:</text>
<text x="184.7" y="194.1">A4</text>
<text x="185.7" y="196.9">E.D.A.</text>
<text x="193.3" y="196.9">8.0.5</text>
<text x="200" y="194.1">Date:</text>
<text x="207" y="194.1">2024-09-15</text>
<text x="263" y="194.3">Rev:</text>
<text x="263" y="196.9">Id:</text>
<text x="267.1" y="196.9">1/1</text>
<text x="269.4" y="194.3">1</text>
</g>
<g font-size="1.8" fill="#840000">
<text x="35" y="11.9">1</text>
<text x="85" y="11.9">2</text>
<text x="135" y="11.9">3</text>
<text x="185" y="11.9">4</text>
<text x="235" y="11.9">5</text>
<text x="285" y="11.9">6</text>
<text x="10.3" y="35.9">A</text>
<text x="40.8" y="35.2">N</text>
<text x="40.8" y="32.7">L</text>
<text x="67.3" y="35.9">U</text>
<text x="285.3" y="35.9">A</text>
<text x="32.6" y="81">N</text>
<text x="131" y="81">HLW8032</text>
<text x="131" y="78.4">HLW8032</text>
<text x="140.8" y="81">TX</text>
<text x="140.8" y="78.4">PF</text>
<text x="185.7" y="82.2">RESET</text>
<text x="240.2" y="82.2">GPIO0</text>
<text x="10.3" y="85.9">B</text>
<text x="240.2" y="84.8">RX</text>
<text x="240.2" y="89.9">TX</text>
<text x="285.3" y="85.9">B</text>
<text x="240.2" y="92.4">PF</text>
<text x="38.3" y="96.2">L</text>
<text x="157.7" y="112.7">RESET</text>
<text x="10.3" y="135.9">C</text>
<text x="285.3" y="135.9">C</text>
<text x="82.8" y="138.1">RESET</text>
<text x="130.5" y="145.7">RX</text>
<text x="130.8" y="148.3">TX</text>
<text x="17.8" y="154.6">TX</text>
<text x="58.6" y="154.6">HLW8032</text>
<text x="68.4" y="154.6">TX</text>
<text x="82.9" y="169.9">GPIO0</text>
<text x="10.3" y="185.9">D</text>
<text x="27.8" y="181.3">PF</text>
<text x="58.6" y="181.3">HLW8032</text>
<text x="68.4" y="181.3">PF</text>
<text x="285.3" y="185.9">D</text>
<text x="35" y="199.9">1</text>
<text x="85" y="199.9">2</text>
<text x="135" y="199.9">3</text>
<text x="185" y="199.9">4</text>
<text x="235" y="199.9">5</text>
<text x="285" y="199.9">6</text>
</g>
<g font-size="1.8" fill="#006464">
<text x="46.7" y="23.5">500mA,</text>
<text x="52.1" y="19.4">F2</text>
<text x="54.9" y="23.5">SLOW</text>
<text x="155.4" y="22.5">+5V</text>
<text x="196.1" y="22.5">+5V</text>
<text x="220.9" y="23.7">U1</text>
<text x="261.2" y="22.5">+3.3V</text>
<text x="16.3" y="29.6">Screw_Terminal_AC</text>
<text x="24.5" y="27.5">J1</text>
<text x="47.5" y="29.8">Fuse</text>
<text x="52.1" y="25.8">F1</text>
<text x="53" y="29.8">socket</text>
<text x="109.3" y="28.8">UU9.8-103L0301</text>
<text x="116" y="26.3">FL1</text>
<text x="137" y="27.5">HLK-PM01</text>
<text x="140.3" y="25">PS1</text>
<text x="215.6" y="26.3">AMS1117-3.3</text>
<text x="72.4" y="32.8">RV1</text>
<text x="72.4" y="35.3">MOV-10D561K</text>
<text x="94" y="32.6">C1</text>
<text x="94" y="35.2">100nF</text>
<text x="101" y="35.2">X1</text>
<text x="104.6" y="35.2">440V</text>
<text x="113.6" y="30.2">2</text>
<text x="121.2" y="30.2">1</text>
<text x="135.1" y="31.3">AC/L</text>
<text x="143.5" y="31.3">+Vout</text>
<text x="162.6" y="32.1">C2</text>
<text x="162.6" y="34.6">100u</text>
<text x="217.7" y="30.1">VI</text>
<text x="223.1" y="33.8" transform="rotate(-90 223.1 33.8)">GND</text>
<text x="224.2" y="30.1">VO</text>
<text x="275.6" y="32.6">R1</text>
<text x="275.6" y="35.2">330R</text>
<text x="135.1" y="36.4">AC/N</text>
<text x="143.5" y="36.4">-Vout</text>
<text x="194.3" y="36.4">C3</text>
<text x="194.3" y="39">10u</text>
<text x="207" y="36.4">C4</text>
<text x="207" y="39">100n</text>
<text x="241.3" y="36.4">C5</text>
<text x="241.3" y="39">10u</text>
<text x="257.8" y="36.4">C6</text>
<text x="257.8" y="39">100n</text>
<text x="275.6" y="38.9">D1</text>
<text x="275.6" y="41.4">RED</text>
<text x="155.4" y="45.3">GND</text>
<text x="86.9" y="51.7">+5V</text>
<text x="227.8" y="51.7">GND</text>
<text x="86.4" y="61.8">C10</text>
<text x="86.4" y="64.4">10u</text>
<text x="96.5" y="61.8">C9</text>
<text x="96.5" y="64.4">100n</text>
<text x="215.5" y="63.1">+3.3V</text>
<text x="86.9" y="74.5">GND</text>
<text x="117.3" y="75.8">VDD</text>
<text x="120.5" y="73.3">U3</text>
<text x="123.8" y="75.8">RX</text>
<text x="154.9" y="74">C7</text>
<text x="154.9" y="76.5">100u</text>
<text x="160.9" y="76.5">tant</text>
<text x="170.2" y="74.5">C8</text>
<text x="170.2" y="77.1">100n</text>
<text x="180.3" y="74.5">R5</text>
<text x="180.3" y="77.1">10k</text>
<text x="198.1" y="74.5">R3</text>
<text x="198.1" y="77.1">10k</text>
<text x="237.5" y="74.5">R4</text>
<text x="237.5" y="77.1">10k</text>
<text x="78.1" y="79.1">R10</text>
<text x="78.8" y="82.9">1k</text>
<text x="92.7" y="80.9">C11</text>
<text x="92.7" y="83.4">33n</text>
<text x="117.3" y="78.3">IP</text>
<text x="117.3" y="80.9">IN</text>
<text x="117.3" y="83.4">VP</text>
<text x="122.4" y="83.4">GND</text>
<text x="123.9" y="78.3">PF</text>
<text x="124.1" y="80.9">TX</text>
<text x="203.7" y="82.1">~{RST}</text>
<text x="203.7" y="78.3">U2</text>
<text x="216.8" y="83.1" transform="rotate(-90 216.8 83.1)">VCC</text>
<text x="222.2" y="82.1">GPIO0</text>
<text x="25.5" y="89">J3</text>
<text x="41.9" y="86">R6</text>
<text x="41.9" y="88.5">0.004R</text>
<text x="53.3" y="86">R7</text>
<text x="53.3" y="88.5">0.004R</text>
<text x="64.8" y="86">R8</text>
<text x="64.8" y="88.5">0.004R</text>
<text x="76.2" y="86">R9</text>
<text x="76.2" y="88.5">0.004R</text>
<text x="88.1" y="89.8">GND</text>
<text x="117.5" y="86">HLW8032</text>
<text x="160.5" y="87.2">GND</text>
<text x="203.7" y="87.2">EN</text>
<text x="217.1" y="89.8">GPIO3/RXD</text>
<text x="217.4" y="84.7">GPIO1/TXD</text>
<text x="222.2" y="87.2">GPIO2</text>
<text x="16.4" y="90.8">Screw_Terminal_LOAD</text>
<text x="78.1" y="91.8">R11</text>
<text x="78.8" y="95.6">1k</text>
<text x="128.8" y="91">GND</text>
<text x="203.7" y="92.3">ADC</text>
<text x="222.2" y="92.3">GPIO4</text>
<text x="222.2" y="94.8">GPIO5</text>
<text x="92.7" y="96.1">C12</text>
<text x="92.7" y="98.7">33n</text>
<text x="203.7" y="99.9">MISO</text>
<text x="203.7" y="97.4">CS0</text>
<text x="221" y="97.4">GPIO12</text>
<text x="221" y="99.9">GPIO13</text>
<text x="42.5" y="107">R13</text>
<text x="50.1" y="107">R14</text>
<text x="57.7" y="107">R15</text>
<text x="65.4" y="107">R16</text>
<text x="88.1" y="105">GND</text>
<text x="168.5" y="107.5">SW_Push</text>
<text x="170.7" y="105">SW1</text>
<text x="203.7" y="102.5">GPIO9</text>
<text x="203.7" y="105">GPIO10</text>
<text x="203.7" y="107.5">MOSI</text>
<text x="221" y="105">GPIO15</text>
<text x="221" y="107.5">GPIO16</text>
<text x="221" y="102.5">GPIO14</text>
<text x="42" y="110.8">470k</text>
<text x="49.6" y="110.8">470k</text>
<text x="57.3" y="110.8">470k</text>
<text x="64.9" y="110.8">470k</text>
<text x="77.6" y="112.9">R12</text>
<text x="92.7" y="112.6">C13</text>
<text x="203.7" y="110.1">SCLK</text>
<text x="216.8" y="111.3" transform="rotate(-90 216.8 111.3)">GND</text>
<text x="243.8" y="108.8">R2</text>
<text x="243.8" y="111.4">10k</text>
<text x="78.3" y="114.9">1k</text>
<text x="92.7" y="115.2">33n</text>
<text x="219.7" y="114.4">ESP-12F</text>
<text x="80.5" y="122.8">GND</text>
<text x="88.1" y="122.8">GND</text>
<text x="177" y="121.5">GND</text>
<text x="213.9" y="121.5">GND</text>
<text x="239.3" y="120.2">GND</text>
<text x="32.6" y="136.8">+3.3V</text>
<text x="51.3" y="136.8">+5V</text>
<text x="24.9" y="139.3">JP2</text>
<text x="106" y="140.6">R21</text>
<text x="106.1" y="143.1">10k</text>
<text x="38.1" y="148.2">10k</text>
<text x="38.1" y="145.6">R17</text>
<text x="55.9" y="148.2">10k</text>
<text x="55.9" y="145.6">R18</text>
<text x="77.7" y="144.4">S8050-SOT23</text>
<text x="88.7" y="146.9">Q3</text>
<text x="142.2" y="149.5">J2</text>
<text x="24.8" y="152">JP1</text>
<text x="142.2" y="152">Conn_01x05</text>
<text x="40.7" y="160.9">BSS138</text>
<text x="43.1" y="158.3">Q1</text>
<text x="88.7" y="160.9">Q4</text>
<text x="106" y="157.1">R22</text>
<text x="106.1" y="159.6">10k</text>
<text x="32.6" y="163.4">+3.3V</text>
<text x="51.3" y="163.4">+5V</text>
<text x="77.7" y="163.4">S8050-SOT23</text>
<text x="130" y="162.2">GND</text>
<text x="38.1" y="172.3">R19</text>
<text x="55.9" y="172.3">R20</text>
<text x="38.1" y="174.9">10k</text>
<text x="55.9" y="174.9">10k</text>
<text x="43.1" y="185">Q2</text>
<text x="82.6" y="183.7">H1</text>
<text x="101.6" y="183.7">H2</text>
<text x="120.7" y="183.7">H3</text>
<text x="139.7" y="183.7">H4</text>
<text x="40.7" y="187.6">BSS138</text>
<text x="82.6" y="186.3">MountingHole</text>
<text x="101.6" y="186.3">MountingHole</text>
<text x="120.7" y="186.3">MountingHole</text>
<text x="139.7" y="186.3">MountingHole</text>
</g>
<g font-size="1.8" fill="#a90000">
<text x="215.2" y="29">3</text>
<text x="227.9" y="29">2</text>
<text x="27.9" y="34">1</text>
<text x="27.9" y="31.5">2</text>
<text x="113.6" y="35.3">3</text>
<text x="121.2" y="35.3">4</text>
<text x="132.6" y="30.2">1</text>
<text x="132.6" y="35.3">2</text>
<text x="150.4" y="35.3">3</text>
<text x="150.4" y="30.2">4</text>
<text x="222" y="36.3" transform="rotate(-90 222 36.3)">1</text>
<text x="114.9" y="74.7">1</text>
<text x="114.9" y="77.2">2</text>
<text x="127.6" y="77.2">7</text>
<text x="127.6" y="74.7">8</text>
<text x="114.9" y="79.8">3</text>
<text x="114.9" y="82.3">4</text>
<text x="127.6" y="82.3">5</text>
<text x="127.6" y="79.8">6</text>
<text x="201.2" y="81">1</text>
<text x="215.6" y="78.2" transform="rotate(-90 215.6 78.2)">8</text>
<text x="228.6" y="81">18</text>
<text x="228.6" y="83.6">22</text>
<text x="201.2" y="86.1">3</text>
<text x="228.6" y="86.1">17</text>
<text x="228.6" y="88.6">21</text>
<text x="29.1" y="95">1</text>
<text x="29.1" y="92.5">2</text>
<text x="201.2" y="91.2">2</text>
<text x="228.6" y="91.2">19</text>
<text x="228.6" y="93.7">20</text>
<text x="200.6" y="98.8">10</text>
<text x="200.6" y="101.3">11</text>
<text x="201.2" y="96.3">9</text>
<text x="229.2" y="101.3">5</text>
<text x="229.2" y="96.3">6</text>
<text x="229.2" y="98.8">7</text>
<text x="200.6" y="103.9">12</text>
<text x="200.6" y="106.4">13</text>
<text x="228.6" y="103.9">16</text>
<text x="229.2" y="106.4">4</text>
<text x="200.6" y="109">14</text>
<text x="215.6" y="114.3" transform="rotate(-90 215.6 114.3)">15</text>
<text x="93.7" y="141.7" transform="rotate(-90 93.7 141.7)">3</text>
<text x="44.2" y="148" transform="rotate(-90 44.2 148)">1</text>
<text x="93.7" y="149.3" transform="rotate(-90 93.7 149.3)">2</text>
<text x="98.4" y="144.5">1</text>
<text x="135.8" y="144.5">1</text>
<text x="135.8" y="147.1">2</text>
<text x="135.8" y="149.6">3</text>
<text x="39.9" y="153.4">2</text>
<text x="47.6" y="153.4">3</text>
<text x="135.8" y="152.1">4</text>
<text x="135.8" y="154.7">5</text>
<text x="93.7" y="158.2" transform="rotate(-90 93.7 158.2)">2</text>
<text x="98.4" y="161">1</text>
<text x="93.7" y="165.8" transform="rotate(-90 93.7 165.8)">3</text>
<text x="44.2" y="174.7" transform="rotate(-90 44.2 174.7)">1</text>
<text x="39.9" y="180.1">2</text>
<text x="47.6" y="180.1">3</text>
</g>
<g font-size="1.8" fill="#0f0f0f">
<text x="123.2" y="149.5">DTR</text>
<text x="123.2" y="152.1">RTS</text>
</g>
</svg>
